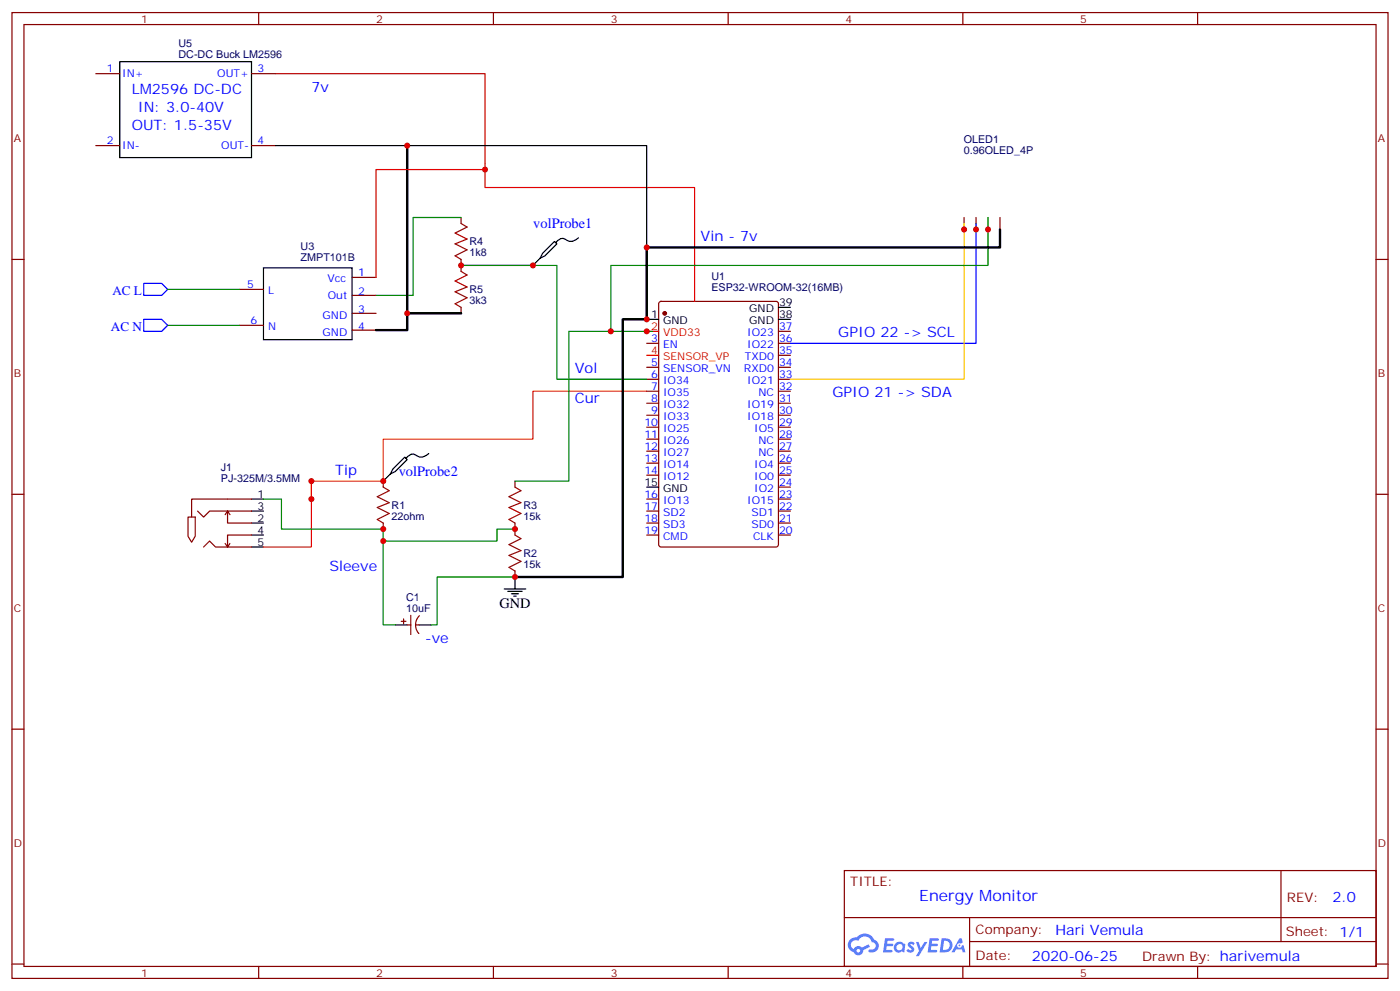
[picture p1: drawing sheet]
<svg xmlns="http://www.w3.org/2000/svg" width="412mm" height="292mm" viewBox="0 0 412 292" stroke-linecap="round" stroke-linejoin="round" font-family="sans-serif">
<g fill="none" stroke="#870000" stroke-width=".35">
<path d="M3.5 3.7h405.4v284.3h-405.4zM7.1 7.2h398.2v277.3h-398.2zM76.2 3.7v3.5M145.3 3.7v3.5M214.5 3.7v3.5M283.6 3.7v3.5M352.8 3.7v3.5M3.5 76.4h3.6M405.3 76.4h3.6M3.5 145.5h3.6M405.3 145.5h3.6M3.5 214.7h3.6"/>
<path d="M405.3 214.7h3.6M248.7 256.3h156.6v28.2h-156.6zM377.3 256.3v20.9M248.7 270.1h156.5M285.6 277.2h119.6M285.6 270.1v14.2M3.5 283.8h3.6M76.2 284.5v3.5M145.3 284.5v3.5M214.5 284.5v3.5M283.6 284.5v3.5M352.8 284.5v3.5"/>
<path d="M405.3 283.8h3.6"/>
</g>
<g fill="#5487ff">
<path d="M267.7 277.5a1.22 1.22 0 0 1 1.7 .2l-.4 .6a.47 .47 0 0 0-.3-.4 .47 .47 0 0 0-.5 .2l.1 .2a1.14 1.14 0 0 1 .8 1.8 1.14 1.14 0 0 1-1.9 0l-.2-.2 .5-.6 .7 .5a.29 .29 0 0 0 .3-.3 .29 .29 0 0 0-.2-.3 1.04 1.04 0 0 1-.6-1.7z"/>
<path d="M260.7 276.2h2.4l.3 .2-.2 .5-1.8 .1-.1 .8h1.5l.3 .4-.3 .4h-1.6l-.2 1.1h1.7l.2 .3-.2 .3-2.6 .1z"/>
<path d="M273.8 276.2h2.4l.3 .2-.1 .5-1.8 .1-.2 .8h1.6l.3 .4-.4 .4-1.6-.1-.1 1.1 1.7 .1 .2 .3-.2 .3-2.6 .1z"/>
<path d="M282.6 276.2h.7l.3 1.3-.6 .3a.69 .69 0 0 0-1 .3 .69 .69 0 0 0 .4 .9 .69 .69 0 0 0 .9-.6l.5-.2 .6 2.2h-.8l-.2-.9h-1.8l-.5 .9h-.8z"/>
<path d="M269.8 277.3h.8l.6 1.8 1.1-1.8h.9l-2.6 4.2h-.8l.9-1.5z"/>
<path d="M277.4 276.2l-.6 4.2h1.3a2.11 2.11 0 0 0 2.5-2.1 2.11 2.11 0 0 0-2.5-2.1zM278.1 277a1.39 1.39 0 0 1 1.7 1.4 1.39 1.39 0 0 1-1.8 1.2h-.3z"/>
<path d="M263.7 277.8a1.54 1.54 0 0 0-.1 2.2 1.54 1.54 0 0 0 2.2 .1l.6 .3 .3-2.3-.2-.3h-.4a1.49 1.49 0 0 0-2.4 0zM264 278.8a.94 .94 0 0 1 1.8 0 .94 .94 0 0 1-1.8 0z"/>
<path d="M250.4 276.6a2.18 2.18 0 0 0 1.1 3.7 1.44 1.44 0 0 0 1.6 .9 1.44 1.44 0 0 0 1.2-1.4l2-1.1-.5-.7-1.9 1a1.47 1.47 0 0 0-2.4 .4 1.39 1.39 0 0 1-.7-1.9 1.39 1.39 0 0 1 2-.5 2.12 2.12 0 0 1 2.2-1.3 2.12 2.12 0 0 1 1.9 1.7 1.14 1.14 0 0 1 1.1 1.4 1.14 1.14 0 0 1-1.7 .7 .43 .43 0 0 0-.5 .4 .43 .43 0 0 0 .4 .5 1.98 1.98 0 0 0 2.5-1.2 1.98 1.98 0 0 0-1.2-2.6 3.1 3.1 0 0 0-5.3-.6l-.9 .1zM252.3 279.9a.55 .55 0 0 1 1.1 0 .55 .55 0 0 1-1.1 0z"/>
<circle cx="282.6" cy="278.3" r=".26"/>
</g>
<g fill="none" stroke="#000" stroke-width=".35">
<path d="M35.3 18.2h38.8v28.2h-38.8zM81.1 42.9h109.4v29.9M77.6 78.8h26.1v21.2h-26.1zM159.1 76l1.4-.7 3.5-3.5-.7-.7-3.5 3.5-.7 1.4-2.1 2.1M170.4 70a3.1 3.1 0 0 1-4.4 .2 2.4 2.4 0 0 0-2.3 1.2M190.5 94h3.5M229.3 94h3.5M229.3 90.5h3.5M115 139.5l1.4-.7 3.5-3.5-.7-.7-3.5 3.5-.7 1.4-2.1 2.1M126.3 133.5a3.1 3.1 0 0 1-4.4 .2 2.4 2.4 0 0 0-2.3 1.2M74.1 146.9h3.5M74.1 154h3.5"/>
<path d="M74.1 150.5h3.5M74.1 157.5h3.5M190.5 143.4h3.5M74.1 161h3.5M148.5 173.4h6.4M149.6 174.1h4.2M150.6 174.8h2.2M151.3 175.5h.7M151.7 169.9v3.5M116.4 184h3.5M123.5 184h3.5"/>
</g>
<g fill="none" stroke="#870000" stroke-width=".35">
<path d="M28.2 21.7h7.1M74.1 21.7h7M28.2 42.9h7.1M74.1 42.9h7M135.8 64v1.8M135.8 76.4v3.5M284 64v3.6M287.5 64v3.6M291 64v3.6M294.6 64v3.6M70.6 85.2h7M70.6 95.8h7"/>
<path d="M103.7 81.7h7.1M103.7 97.2h7.1M103.7 87h7.1M103.7 92.3h7.1M135.8 90.5v1.8M194.3 88.9l.4-.2h33.9l.7 .5v71.1l-.5 .7h-34.1l-.6-.4-.1-71.2zM229.3 97.5h3.5M190.5 101.1h3.5M190.5 108.1h3.5M190.5 111.7h3.5M190.5 115.2h3.5M190.5 118.7h3.5"/>
<path d="M229.3 101.1h3.5M229.3 108.1h3.5M229.3 111.7h3.5M229.3 115.2h3.5M229.3 118.7h3.5M229.3 104.6h3.5M190.5 122.2h3.5M190.5 125.8h3.5M190.5 129.3h3.5M190.5 132.8h3.5M190.5 136.3h3.5M190.5 139.9h3.5"/>
<path d="M229.3 122.2h3.5M229.3 125.8h3.5M229.3 129.3h3.5M229.3 132.8h3.5M229.3 136.3h3.5M229.3 139.9h3.5M58.2 150.5l1.8 1.7 1.7-1.7h12.4M66.3 160l.7 1M67 150.5v3.5h7.1M67 150.5l-.7 1M67 150.5l.7 1M67.7 160l-.7 1"/>
<path d="M74.1 157.5h-7.1v3.5M74.1 146.9h-17.7v5.3h-1v5.7l1 1.7 1.1-1.7v-5.7h-1.1M112.9 141.6v1.8M112.9 154v1.8M151.7 141.6v1.8M151.7 154v3.5M190.5 146.9h3.5M190.5 150.5h3.5M190.5 154h3.5M190.5 157.5h3.5M229.3 146.9h3.5M229.3 150.5h3.5"/>
<path d="M229.3 154h3.5M229.3 157.5h3.5M229.3 143.4h3.5M60 161l1.7-1.7 1.8 1.7h10.6M151.7 168.1v1.8M118.2 182.9h1.4M118.9 182.2v1.4M119.9 184h1.1M121 181.2v5.6M122.4 184h1.1M123.5 181.3a3.8 3.8 0 0 0-.1 5.2"/>
</g>
<path d="M135.8 65.8l1.8 1.1-3.5 1.7 3.5 1.8-3.5 1.4 3.5 1.8-3.5 1.7 1.7 1.1M135.8 79.9l1.8 1.1-3.5 1.7 3.5 1.8-3.5 1.4 3.5 1.8-3.5 1.7 1.7 1.1M112.9 143.4l1.8 1.1-3.6 1.7 3.6 1.8-3.6 1.4 3.6 1.8-3.6 1.7 1.8 1.1M151.7 157.5l1.8 1.1-3.6 1.7 3.6 1.8-3.6 1.4 3.6 1.8-3.6 1.7 1.8 1.1M151.7 143.4l1.8 1.1-3.6 1.7 3.6 1.8-3.6 1.4 3.6 1.8-3.6 1.7 1.8 1.1" fill="none" stroke="#a10000" stroke-width=".35"/>
<path d="M190.5 115.2h-33.5v14.1h-44.1v12.3h-21.2v5.3M91.7 141.6v19.4h-14.1" fill="none" stroke="#f30" stroke-width=".35"/>
<path d="M135.8 78.1h28.2v33.6h26.5M135.8 64h-14.1v23h-10.9M291 64v14.1h-111.1v19.4M49.4 95.8h21.2M49.4 85.2h21.2M192.3 97.5h-24.7v44.1h-15.9M77.6 146.9h5.3v8.9h30v3.5h33.5v-3.5h5.3M112.9 159.3v24.7h3.5M151.7 169.9h-22.9v14.1h-1.8" fill="none" stroke="#008700" stroke-width=".35"/>
<circle cx="195.8" cy="92.3" r=".53" fill="#870000" stroke="#870000" stroke-width=".35"/>
<path d="M142.9 48.2v7h61.7v33.5M142.9 49.9h-32.1v31.8M190.5 97.5h3.5M190.5 104.6h3.5" fill="none" stroke="#f00" stroke-width=".35"/>
<path d="M119.9 42.9v49.4M294.6 67.6v5.2h-104.1v21.2h-7.1v75.9h-31.7M135.8 92.3h-15.9v4.9h-9.1" fill="none" stroke="#000" stroke-width=".71"/>
<path d="M287.5 65.8v35.3h-54.7M42.3 83.4h5.3l1.8 1.8-1.8 1.8h-5.3zM42.3 94h5.3l1.8 1.8-1.8 1.7h-5.3z" fill="none" stroke="#00f" stroke-width=".35"/>
<path d="M81.1 21.7h61.8v26.5" fill="none" stroke="#c00" stroke-width=".35"/>
<path d="M284 65.8v45.9h-51.2" fill="none" stroke="#fc0" stroke-width=".35"/>
<g fill="#c00">
<circle cx="142.9" cy="49.9" r=".88"/>
<circle cx="190.5" cy="94" r=".88"/>
<circle cx="291" cy="67.6" r=".88"/>
<circle cx="284" cy="67.6" r=".88"/>
<circle cx="287.5" cy="67.6" r=".88"/>
<circle cx="179.9" cy="97.5" r=".88"/>
<circle cx="151.7" cy="169.9" r=".88"/>
<circle cx="112.9" cy="141.6" r=".88"/>
<circle cx="135.8" cy="78.1" r=".88"/>
<circle cx="190.5" cy="97.5" r=".88"/>
<circle cx="157" cy="78.1" r=".88"/>
<circle cx="119.9" cy="92.3" r=".88"/>
<circle cx="91.7" cy="146.9" r=".88"/>
<circle cx="91.7" cy="141.6" r=".88"/>
<circle cx="151.7" cy="155.8" r=".88"/>
<circle cx="112.9" cy="155.8" r=".88"/>
<circle cx="112.9" cy="159.3" r=".88"/>
<circle cx="119.9" cy="42.9" r=".88"/>
<circle cx="190.5" cy="72.8" r=".88"/>
</g>
<text font-size="4.6" fill="#00f" x="270.8" y="265.3">Energy Monitor</text>
<g font-size="4.2" fill="#00f">
<text x="38.8" y="27.7">LM2596 DC-DC</text>
<text x="91.7" y="27">7v</text>
<text x="40.6" y="33">IN: 3.0-40V</text>
<text x="38.8" y="38.3">OUT: 1.5-35V</text>
<text x="157.1" y="67.2">volProbe1</text>
<text x="206.4" y="71.1">Vin - 7v</text>
<text x="246.9" y="99.3">GPIO 22 -&gt; SCL</text>
<text x="169.3" y="109.9">Vol</text>
<text x="169.3" y="118.7">Cur</text>
<text x="245.2" y="116.9">GPIO 21 -&gt; SDA</text>
<text x="98.8" y="139.9">Tip</text>
<text x="117.5" y="140.2">volProbe2</text>
<text x="97" y="168.1">Sleeve</text>
<text x="125.2" y="189.3">-ve</text>
<text x="392.5" y="265.6">2.0</text>
<text x="310.9" y="275.1">Hari Vemula</text>
<text x="304" y="282.9">2020-06-25</text>
</g>
<text font-size="4.2" x="147.1" y="179">GND</text>
<g font-size="3.9" fill="#00f">
<text x="33.1" y="87">AC L</text>
<text x="32.7" y="97.5">AC N</text>
</g>
<g font-size="3.9" fill="#800">
<text x="250.5" y="260.9">TITLE:</text>
<text x="379.1" y="265.6">REV:</text>
<text x="287.4" y="275.1">Company:</text>
<text x="378.7" y="275.7">Sheet: 1/1</text>
<text x="287.4" y="282.8">Date:</text>
<text x="336.4" y="282.8">Drawn By: harivemula</text>
</g>
<g font-size="3.2" fill="#800">
<text x="41.6" y="6.7">1</text>
<text x="110.8" y="6.7">2</text>
<text x="179.9" y="6.7">3</text>
<text x="249.1" y="6.7">4</text>
<text x="318.2" y="6.7">5</text>
<text x="4.1" y="41.8">A</text>
<text x="405.9" y="41.8">A</text>
<text x="4.1" y="110.9">B</text>
<text x="405.9" y="110.9">B</text>
<text x="4.1" y="180.1">C</text>
<text x="405.9" y="180.1">C</text>
<text x="4.1" y="249.2">D</text>
<text x="405.9" y="249.2">D</text>
<text x="41.6" y="287.5">1</text>
<text x="110.8" y="287.5">2</text>
<text x="179.9" y="287.5">3</text>
<text x="249.1" y="287.5">4</text>
<text x="318.2" y="287.5">5</text>
</g>
<g font-size="3.2" fill="#000080">
<text x="52.6" y="16.9">DC-DC Buck LM2596</text>
<text x="52.6" y="13.8">U5</text>
<text x="283.9" y="45.3">0.96OLED_4P</text>
<text x="283.9" y="42.1">OLED1</text>
<text x="88.6" y="76.9">ZMPT101B</text>
<text x="88.6" y="73.7">U3</text>
<text x="138.3" y="75.4">1k8</text>
<text x="138.3" y="72.2">R4</text>
<text x="209.6" y="82.5">U1</text>
<text x="138.3" y="89.5">3k3</text>
<text x="138.3" y="86.3">R5</text>
<text x="209.6" y="85.7">ESP32-WROOM-32(16MB)</text>
<text x="65.1" y="142">PJ-325M/3.5MM</text>
<text x="65.1" y="138.6">J1</text>
<text x="115.4" y="149.8">R1</text>
<text x="154.2" y="149.8">R3</text>
<text x="115.4" y="153">22ohm</text>
<text x="154.2" y="153">15k</text>
<text x="154.2" y="167.1">15k</text>
<text x="154.2" y="163.9">R2</text>
<text x="119.6" y="176.9">C1</text>
<text x="119.6" y="180.1">10uF</text>
</g>
<g font-size="3.2" fill="#00f">
<text x="31.5" y="21.3">1</text>
<text x="36" y="22.8">IN+</text>
<text x="64" y="22.8">OUT+</text>
<text x="75.8" y="21.3">3</text>
<text x="31.5" y="42.5">2</text>
<text x="36" y="43.9">IN-</text>
<text x="65.2" y="43.9">OUT-</text>
<text x="75.8" y="42.5">4</text>
<text x="96.5" y="83.1">Vcc</text>
<text x="105.5" y="81.3">1</text>
<text x="72.8" y="84.8">5</text>
<text x="79" y="86.6">L</text>
<text x="96.5" y="88">Out</text>
<text x="105.5" y="87">2</text>
<text x="73.8" y="95.4">6</text>
<text x="95" y="94">GND</text>
<text x="105.5" y="92.3">3</text>
<text x="79" y="97.2">N</text>
<text x="95" y="99">GND</text>
<text x="105.5" y="97.2">4</text>
<text x="191.8" y="100.7">3</text>
<text x="220.1" y="99">IO23</text>
<text x="229.5" y="100.7">36</text>
<text x="229.5" y="97.2">37</text>
<text x="191.8" y="107.8">5</text>
<text x="195.3" y="102.5">EN</text>
<text x="219.4" y="106">TXD0</text>
<text x="220.1" y="102.5">IO22</text>
<text x="229.5" y="107.8">34</text>
<text x="229.5" y="104.2">35</text>
<text x="191.8" y="111.3">6</text>
<text x="195.3" y="109.5">SENSOR_VN</text>
<text x="195.3" y="113.1">IO34</text>
<text x="219.2" y="109.5">RXD0</text>
<text x="220.1" y="113.1">IO21</text>
<text x="229.5" y="111.3">33</text>
<text x="191.8" y="114.8">7</text>
<text x="191.8" y="118.4">8</text>
<text x="195.3" y="116.6">IO35</text>
<text x="223.4" y="116.6">NC</text>
<text x="229.5" y="118.4">31</text>
<text x="229.5" y="114.8">32</text>
<text x="189.8" y="125.4">10</text>
<text x="191.8" y="121.9">9</text>
<text x="195.3" y="120.1">IO32</text>
<text x="195.3" y="123.6">IO33</text>
<text x="220.1" y="123.6">IO18</text>
<text x="220.1" y="120.1">IO19</text>
<text x="229.5" y="125.4">29</text>
<text x="229.5" y="121.9">30</text>
<text x="189.8" y="128.9">11</text>
<text x="195.3" y="127.2">IO25</text>
<text x="195.3" y="130.7">IO26</text>
<text x="222.2" y="127.2">IO5</text>
<text x="223.4" y="130.7">NC</text>
<text x="229.5" y="128.9">28</text>
<text x="189.8" y="132.5">12</text>
<text x="189.8" y="136">13</text>
<text x="195.3" y="134.2">IO27</text>
<text x="195.3" y="137.8">IO14</text>
<text x="222.2" y="137.8">IO4</text>
<text x="223.4" y="134.2">NC</text>
<text x="229.5" y="136">26</text>
<text x="229.5" y="132.5">27</text>
<text x="189.8" y="139.5">14</text>
<text x="195.3" y="141.3">IO12</text>
<text x="222.2" y="141.3">IO0</text>
<text x="229.5" y="143.1">24</text>
<text x="229.5" y="139.5">25</text>
<text x="189.8" y="146.6">16</text>
<text x="195.3" y="148.3">IO13</text>
<text x="220.1" y="148.3">IO15</text>
<text x="222.2" y="144.8">IO2</text>
<text x="229.5" y="146.6">23</text>
<text x="189.8" y="150.1">17</text>
<text x="189.8" y="153.6">18</text>
<text x="195.3" y="151.9">SD2</text>
<text x="195.3" y="155.4">SD3</text>
<text x="221.4" y="155.4">SD0</text>
<text x="221.4" y="151.9">SD1</text>
<text x="229.5" y="153.6">21</text>
<text x="229.5" y="150.1">22</text>
<text x="189.8" y="157.2">19</text>
<text x="195.3" y="158.9">CMD</text>
<text x="221.8" y="158.9">CLK</text>
<text x="229.5" y="157.2">20</text>
</g>
<g font-size="3.2">
<text x="191.8" y="93.7">1</text>
<text x="195.3" y="95.4">GND</text>
<text x="220.7" y="95.4">GND</text>
<text x="220.7" y="91.9">GND</text>
<text x="229.5" y="93.7">38</text>
<text x="229.5" y="90.1">39</text>
<text x="189.8" y="143.1">15</text>
<text x="75.8" y="146.6">1</text>
<text x="195.3" y="144.8">GND</text>
<text x="75.8" y="153.6">2</text>
<text x="75.8" y="150.1">3</text>
<text x="75.8" y="157.2">4</text>
<text x="75.8" y="160.7">5</text>
</g>
<g font-size="3.2" fill="#f00">
<text x="191.8" y="97.2">2</text>
<text x="195.3" y="99">VDD33</text>
<text x="191.8" y="104.2">4</text>
<text x="195.3" y="106">SENSOR_VP</text>
</g>
</svg>
